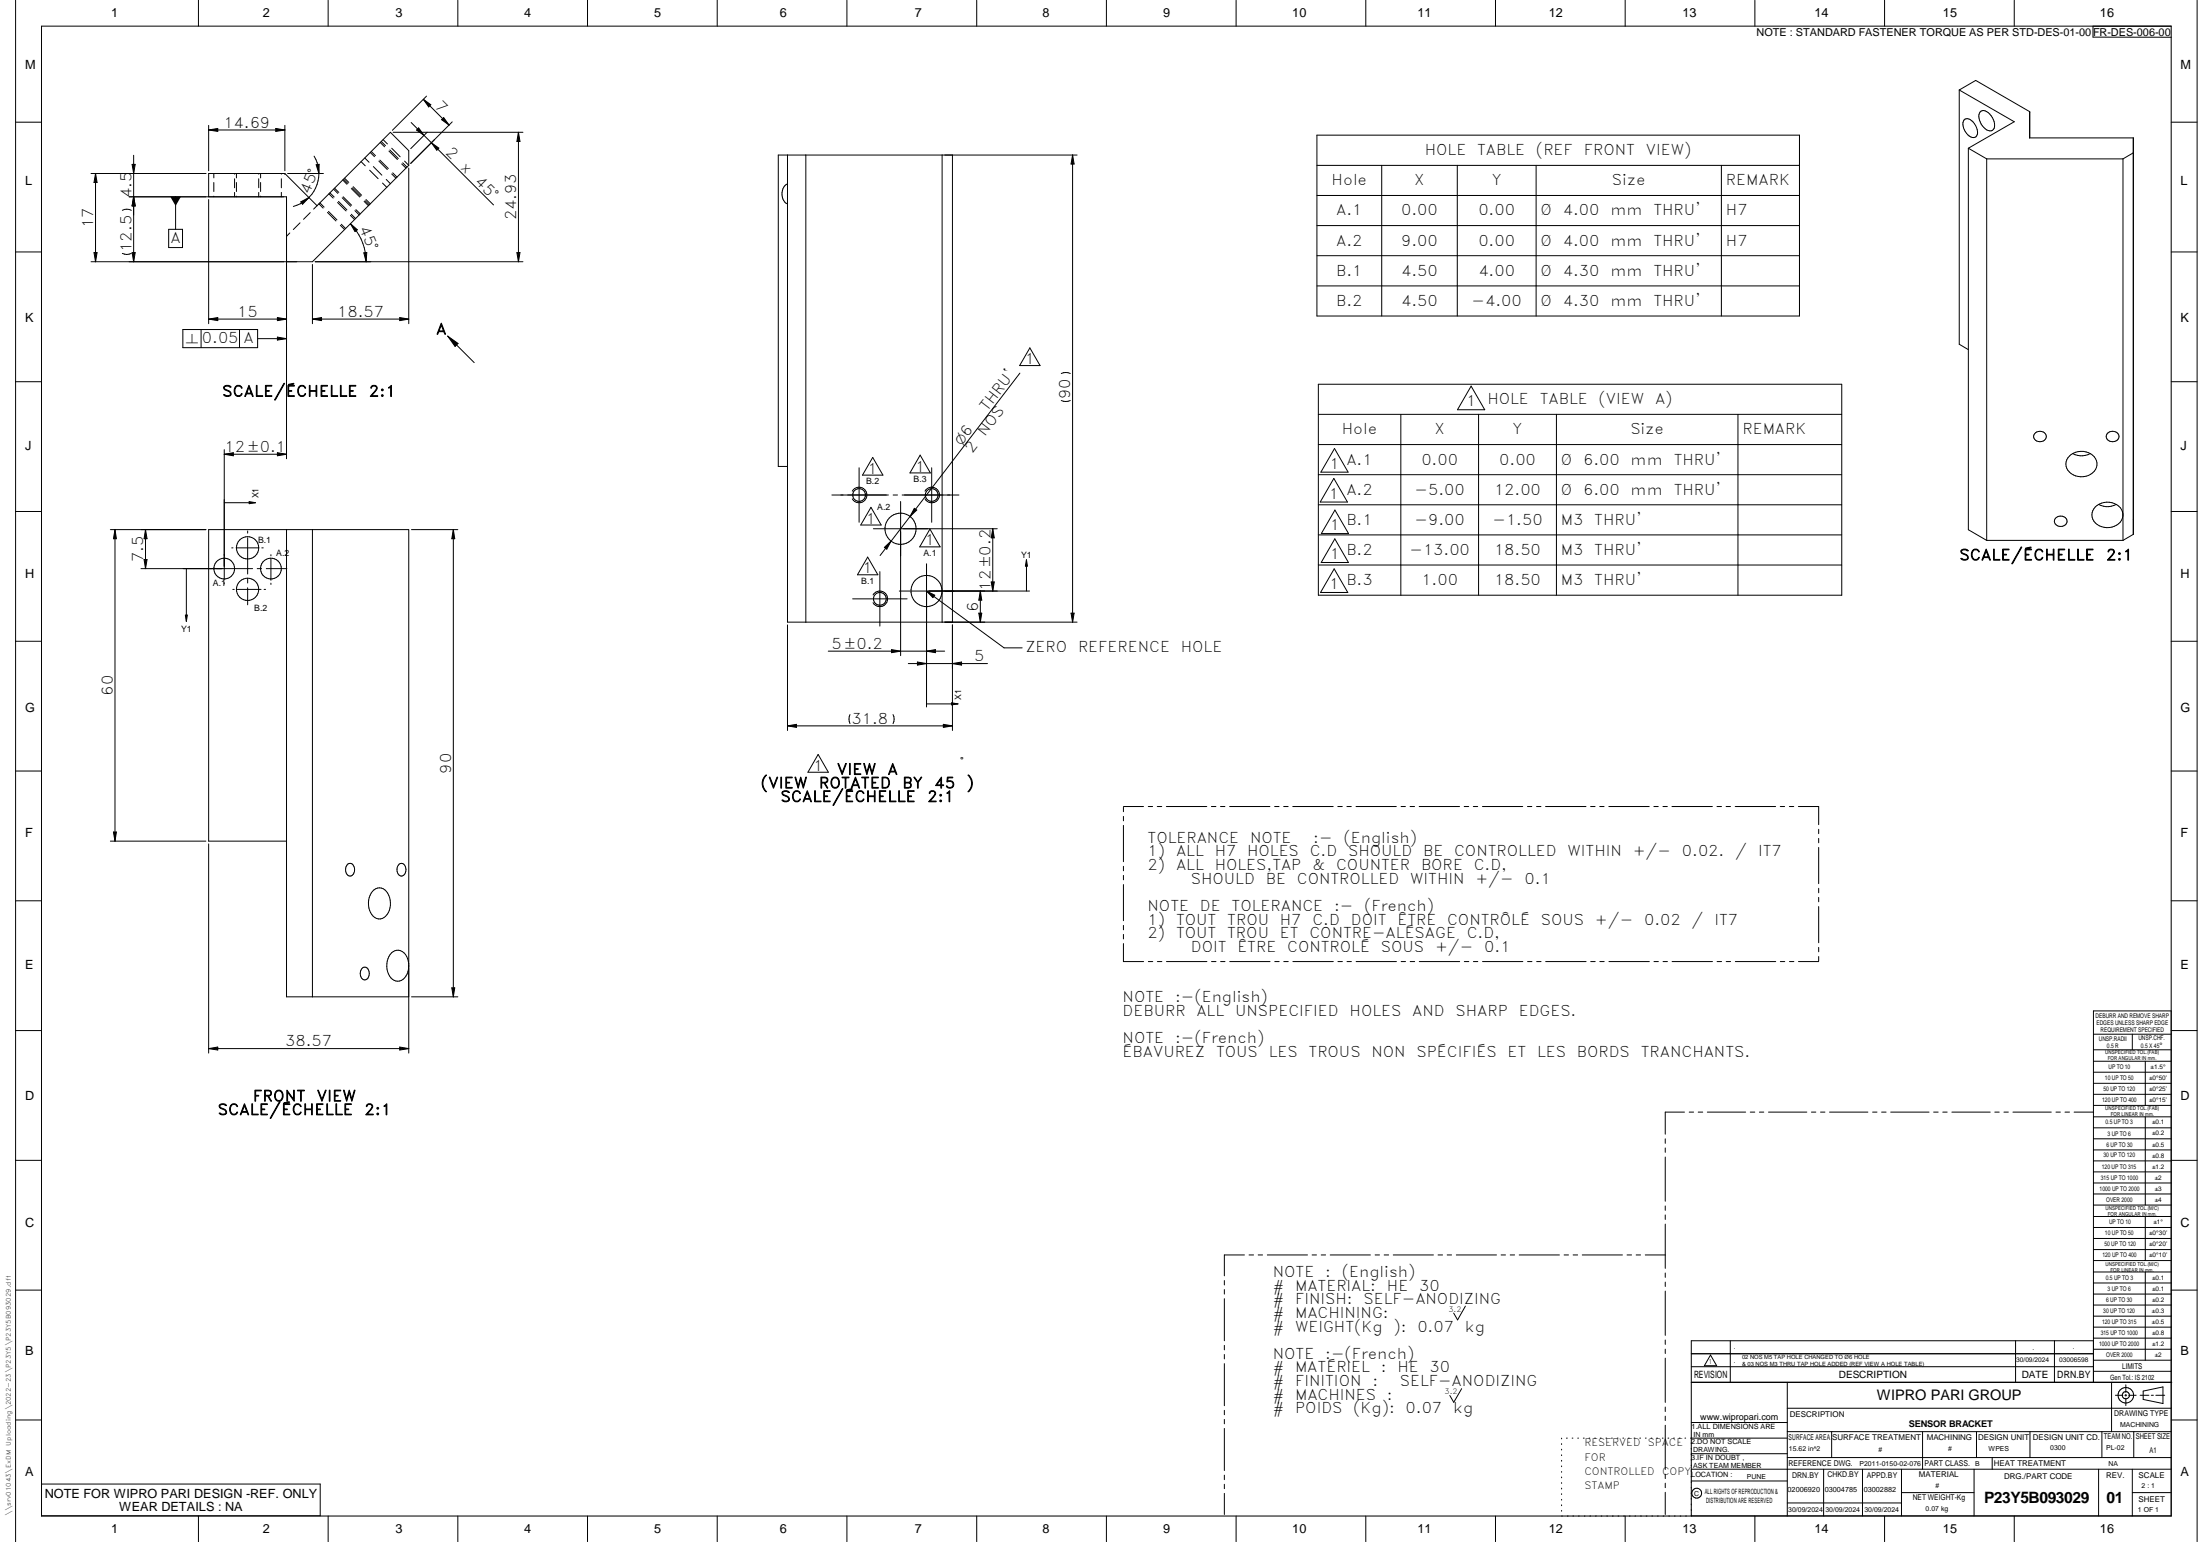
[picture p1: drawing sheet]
<svg xmlns="http://www.w3.org/2000/svg" width="848mm" height="594mm" viewBox="0 0 848 594" stroke-linecap="round" stroke-linejoin="round" font-family="sans-serif">
<g fill="none" stroke="#000" stroke-width=".39">
<path d="M6 .1v593.9M16 10.1h821v574h-821zM76.5 .1v10M126.5 .1v10M176.5 .1v10M226.5 .1v10M276.5 .1v10M326.5 .1v10M376.5 .1v10M426.5 .1v10M476.5 .1v10M526.5 .1v10"/>
<path d="M576.5 .1v10M626.5 .1v10M676.5 .1v10M726.5 .1v10M776.5 .1v10M806.8 10.1v4.2l30.2 .1M847 .1v593.9M163.2 38.3l9.9 9.9M163.2 38.3l2.9 2-.8 .9zM164.4 37l-13.1 13.2M755.3 34.7l6.3-3.7 20.8 12M755.3 34.7l21.2 12.2-17.7 10.2"/>
<path d="M755.3 34.7v97.9l3.5 2.1M6 47.1h10M51.5 59.8v41M80.4 48.3v17.5M80.4 50.1h29.4M80.4 50.1l3.5-.6v1.1zM106.3 49.5l3.5 .6-3.5 .5zM109.8 48.3v17.5M142.7 58.8l1.7 1.6M143.1 58.4l1.6 1.6M146.6 54.9l1.7 1.7M147 54.5l1.6 1.6"/>
<path d="M147.7 53.8l1.7 1.7M149.9 58.2l3.3 3.3M150.3 57.8l3.2 3.3M151 57.1l3.3 3.3M151.6 51h50M158.5 47.2l31.7 31.8M161.4 49.3l2 2.9-2.8-2.1zM164.7 50.9l-6.4 6.4M166.3 55l2.9 2.1-.8 .8zM171 45.3l2.1 2.9-2.9-2.1zM174.3 46.9l-16 16M199.9 51l.5 3.5h-1.1z"/>
<path d="M199.9 51v49.8M303.6 59.7v180h111.6M310.6 59.7v180M363.2 59.7v180M367.2 59.7v180M413.5 59.7l.6 3.5h-1.2zM413.5 59.7v180M415.2 59.7h-115.2v120h3.6M507.7 52.1h186v69.7h-186zM757.1 46.2a2.31 2.31 0 0 1 3.6 .9 4.7 4.7 0 0 1 1 5.6 3.2 3.2 0 0 1-4.1-2l-.9-2.9zM758.8 57.1l7.1 4.1M758.8 57.1v147l7.1 4.1"/>
<path d="M763.4 43.1a2.88 2.88 0 0 1 4.1 1.5 4.7 4.7 0 0 1 .9 5.3 2.94 2.94 0 0 1-4.2-1.4 4.9 4.9 0 0 1-.8-5.4zM782.4 43h.1M782.4 43v10.1h40v152.8l-4 2.3M822.4 58.9l-4 2.3M837 47.1h10M35.1 66.8h44.3M36.8 66.8v34M36.8 66.8l.6 3.5h-1.2zM49.8 75.8h60.6v100.9M50.9 63.3h1.2l-.6 3.5zM51.5 75.8l.6 3.5h-1.2zM67.7 75.8v12.5"/>
<path d="M80.4 76.9v47.8M82.4 66.8v1.7M82.4 70.3v3.5M82.4 75.6v.2M90.4 66.8v.3M90.4 68.9v3.4M90.4 74.1v1.7M91.1 66.8v1.7M91.1 70.3v3.5M91.1 75.6v.2M99.7 66.8v.3M99.7 68.9v3.4"/>
<path d="M99.7 74.1v1.7M100.5 66.8v1.7M100.5 70.3v3.5M100.5 75.6v.2M108.5 66.8v.3M108.5 68.9v3.4M108.5 74.1v1.7M109.8 66.8h.1M109.8 66.8h-29.4v9M109.8 66.8l12.4 12.4M110.9 66.8h13.8M116 77.8l3.1-1.7-2.5 2.6z"/>
<path d="M121.1 60.2a12.8 12.8 0 0 1 1.8 6.6M121.9 63.5l1.1-.2-.1 3.5zM122.9 66.8a13.1 13.1 0 0 1-9.8 12.7M122.9 78.5l1.6 1.7M123.3 78.1l1.6 1.7M126.8 74.7l1.6 1.6M127.2 74.3l1.6 1.6M128.6 72.9l1.6 1.6M129 72.5l1.6 1.6M130.1 78l3.3 3.3M130.5 77.6l3.2 3.3M131.9 76.2l3.3 3.3"/>
<path d="M132.1 69.3l1.6 1.7M132.3 75.8l3.3 3.3M132.5 69l1.6 1.7M132.8 68.7l1.7 1.6M135.4 72.6l3.3 3.3M135.8 72.3l3.3 3.3M136.1 71.9l3.3 3.3M139.2 62.3l1.6 1.6M140.4 77.6l1.6 1.6M140.6 60.9l1.7 1.6M140.7 77.3l1.7 1.6M141.1 76.9l1.6 1.6"/>
<path d="M142.5 65.6l3.3 3.2M143.9 64.2l3.3 3.3M146.1 62.1l3.2 3.2M146.4 61.7l3.3 3.2M147.4 70.5l1.7 1.7M148.9 69.1l1.6 1.7M151 67l1.6 1.6M151.4 66.6l1.6 1.6M154.9 63.2l1.6 1.6M155.2 62.7l1.7 1.7M156 62.1l1.6 1.6M157.6 64.7v60"/>
<path d="M157.6 63.7v-5.7l-7.1-7-29.6 29.6M157.6 63.7l-37.2 37.1h-85.3M303.6 70.8a4.6 4.6 0 0 0 0 7.8M507.7 63.7h186M507.7 75.3h186M532.6 63.7v58.1M561.8 63.7v58.1M592.2 63.7v58.1M663.6 63.7v58.1M765.9 61.2v147M765.9 61.2h52.5M818.4 61.2v147"/>
<path d="M6 97.1h10M36.2 97.3h1.2l-.6 3.5zM47.2 97.6a3.8 3.8 0 0 0 3.4 0M50.6 81a3.8 3.8 0 0 0-3.4 0M50.9 97.3h1.2l-.6 3.5zM65 88.3h5.4v7.1h-5.4zM111.7 89.7l-1.3 1.4M115.7 85.9l-2.6 2.5M119.6 81.9l-2.6 2.6M126.2 81.8l3.3 3.3M126.6 81.4l3.3 3.3M131.2 86.8l1.6 1.6"/>
<path d="M131.6 86.4l1.6 1.7M135.1 86.2l2.7 2.3-.9 .7zM135.1 86.2a20.8 20.8 0 0 1 6 14.6M135.1 83l1.6 1.6M135.4 82.5l1.7 1.7M136.8 81.2l1.7 1.6M137.2 80.8l1.7 1.6M140.3 97.4l1.1-.1-.3 3.5zM199.3 97.3h1.1l-.5 3.5zM507.7 86.9h186M507.7 98.5h186M837 97.1h10"/>
<path d="M120.4 101.9v22.8M121.5 100.8h80.1M507.7 110.2h186M70.5 127h28.8v6.9h-28.8zM77.5 127v6.9M80.4 122.9h30M80.4 122.9l3.5-.6v1.2zM92.3 127v6.9M99.3 130.5h11.1M106.9 122.3l3.5 .6-3.5 .6zM106.9 129.9l3.5 .6-3.5 .5zM120.4 122.9l3.6-.6v1.2z"/>
<path d="M120.4 122.9h37.2M154.1 122.3l3.5 .6-3.5 .6zM172.6 129.5l4 2.8-1.2 1.2zM172.6 129.5l10.2 10.2M397 134l3.9 6.8h-7.8zM6 147.1h10M393.1 143.8l-53.8 70.2M409.1 143.9a4.1 4.1 0 0 1 3.5 0M409.1 154.3a4.1 4.1 0 0 0 3.5 0M508.2 159.6h201.8M508.2 148h201.8v81.3h-201.8zM540 159.6v69.7"/>
<path d="M567.1 148.8l5.2 9.1h-10.5zM570 159.6v69.7M600 159.6v69.7M670 159.6v69.7M837 147.1h10M86.4 173.2v50.2M86.4 175h24M86.4 175l3.6-.6v1.2zM106.9 174.4l3.5 .6-3.5 .6zM336.4 176.2l4 6.8h-7.9zM354.7 175.3l3.9 6.9h-7.8zM508.2 171.3h201.8"/>
<path d="M514.4 172.8l5.3 9.1h-10.5zM784.6 166.8a2.42 2.42 0 0 1 2.8-.5 2.42 2.42 0 0 1 1.4 2.4 2.47 2.47 0 0 1-2.9 1.4 2.47 2.47 0 0 1-1.9-2.5zM797.7 175.7a6.5 6.5 0 0 1 10.5 1.8 5.5 5.5 0 0 1-7.1 6.1 4.6 4.6 0 0 1-4.3-2.8 4.6 4.6 0 0 1 .9-5.1zM799 174.8l.9 .4a7.1 7.1 0 0 0 5.9-.4M812.6 166.8a2.44 2.44 0 0 1 2.8-.5 2.44 2.44 0 0 1 1.4 2.4 2.49 2.49 0 0 1-2.9 1.5 2.49 2.49 0 0 1-1.9-2.6zM6 197.1h10M86.4 193.7h12.1M96.1 193.3l2.4 .4-2.4 .4zM328.5 189.2a3 3 0 0 1 4.6-.8 3 3 0 0 1 0 4.6 3 3 0 0 1-4.6-.8M331.2 180.2v21M335.7 195.5l4 6.8h-7.9zM342.5 190.7h-21.8"/>
<path d="M344.3 190.7h1.7M347.2 193.2v59.4M347.8 190.7h21.9M352.5 195.8l.9 .7-2.6 2.5zM356.6 189.2a2.99 2.99 0 0 1 4.5-.8 2.99 2.99 0 0 1 0 4.6 2.99 2.99 0 0 1-4.5-.8M359.2 180.2v21M508.2 182.9h201.8M508.2 194.5h201.8M514.2 184.3l5.2 9.1h-10.5zM514.6 196.5l5.3 9.1h-10.5zM792.6 199.4a2.44 2.44 0 0 1 2.8-.4 2.44 2.44 0 0 1 1.4 2.3 2.46 2.46 0 0 1-2.8 1.5 2.46 2.46 0 0 1-2-2.5zM807.7 195.3a6.6 6.6 0 0 1 10.5 1.8 5.4 5.4 0 0 1-7.1 6.1 4.7 4.7 0 0 1-4.2-2.9 4.7 4.7 0 0 1 .8-5z"/>
<path d="M809 194.4l.9 .3a6.9 6.9 0 0 0 5.9-.3M837 197.1h10M42.5 204h36.9M44.3 204v120.1M44.3 204l.6 3.6h-1.2zM54.4 219.1h43M55.5 215.6h1.2l-.6 3.5zM56.1 204v15.1M56.1 204l.6 3.6h-1.2zM71.8 219.1v20.3M89.3 211.1h.5M91 211.1h8.8"/>
<path d="M95.5 204.6v.8M95.5 207.2v13.9M99.1 219.1h1.7M100.9 211.1h.6M102.7 219.1h7.9M104.4 213.7v.5M104.4 215.3v8.3M110.4 204v180h47.2M120.4 204v180M158.6 204h17.9M174.8 204l.5 3.6h-1.1zM174.8 204v180"/>
<path d="M334.5 214.6l3.9 6.8h-7.9zM336.7 203.7h47.7M340.9 210.9l2.6-2.5-1.7 3.2zM357.2 217.2v55.2M358.5 203.8l3.9 6.9h-7.9zM382.7 203.7l.6 3.5h-1.2zM382.7 203.7v24M395.7 215.7l.4 2.4h-.8zM395.7 215.7v12M508.2 206.1h201.8M508.2 217.7h201.8M514.3 219.2l5.3 9.1h-10.5z"/>
<path d="M514.6 207.6l5.2 9.1h-10.5zM765.9 208.2h52.5M71.5 237h.7l-.4 2.4zM86.4 224.5v.5M89.7 227.1h.6M91.5 227.1h9.1M95.5 222.9v1.7M95.5 226.4v6.6M101.8 227.1h.6M104.4 224.7v.5M328.7 230.7h21M336.5 229.2a3 3 0 0 1 4.6-.8 3 3 0 0 1 0 4.6 3 3 0 0 1-4.6-.8"/>
<path d="M339.2 220.2v21M346.7 227.7h50.2M357.2 227.7l29.9 21.9h6.9M357.2 227.7l3.1 1.6-.7 1zM377.3 236.2h1.2l-.6 3.5zM377.9 227.7l.6 3.5h-1.2zM377.9 227.7v12M382.1 224.2h1.2l-.6 3.5zM412.9 236.2h1.2l-.6 3.5zM6 247.1h10M303.6 240.7v40.7M319.3 250.9h44.9"/>
<path d="M343.7 250.3l3.5 .6-3.5 .6zM350.1 255.7h30.6M353.7 255.1l3.5 .6-3.5 .5zM357.2 250.9l3.4-.6v1.2zM367.2 255.7l3.5-.6v1.1zM367.2 240.7v40.7M837 247.1h10M303.6 279.7l3.4-.6v1.1zM303.6 279.7h63.6M327.7 275.3a4.2 4.2 0 0 0 0 3.5M344.3 275.3a3.9 3.9 0 0 1 0 3.5M357.2 271.2h12.1"/>
<path d="M363.6 279.1l3.6 .6-3.6 .5zM366.9 270.8l2.4 .4-2.4 .4zM6 297.1h10M315.4 290.7l3.9 6.8h-7.9zM837 297.1h10M433.1 311v1.7M433.1 314.5v1.7M433.1 318v14M433.1 310.7h7.7M442.6 310.7h1.7M446.1 310.7h1.7M449.6 310.7h15.6"/>
<path d="M467 310.7h1.7M470.5 310.7h1.7M474 310.7h15.5M491.4 310.7h1.7M494.8 310.7h1.8M498.3 310.7h15.6M515.7 310.7h1.7M519.2 310.7h1.7M522.7 310.7h15.6M540.1 310.7h1.7M543.6 310.7h1.7M547.1 310.7h15.6"/>
<path d="M564.4 310.7h1.8M567.9 310.7h1.7M571.5 310.7h15.5M588.8 310.7h1.7M592.3 310.7h1.7M595.8 310.7h15.6M613.2 310.7h1.7M616.7 310.7h1.7M620.2 310.7h15.6M637.5 310.7h1.7M641.1 310.7h1.6M644.5 310.7h15.6"/>
<path d="M661.9 310.7h1.7M665.4 310.7h1.7M668.9 310.7h15.6M686.3 310.7h1.7M689.8 310.7h1.7M693.3 310.7h7.8v7M701.1 319.5v1.7M42.5 324.1h36.9M43.7 320.5h1.2l-.6 3.6zM80.4 325.1v80.6M110.4 324.1h-30v-120.1h77.2v201.7M134.1 332.9a1.84 1.84 0 0 1 2 .2 1.84 1.84 0 0 1 .6 2 1.76 1.76 0 0 1-.8 2 1.76 1.76 0 0 1-2.2-.3l-.4-1.1v-1.3z"/>
<path d="M153.9 332.9a1.84 1.84 0 0 1 2 .2 1.84 1.84 0 0 1 .6 2 1.76 1.76 0 0 1-.8 2 1.76 1.76 0 0 1-2.2-.3l-.4-1.1v-1.3zM433.1 333.8v1.7M433.1 337.3v1.7M701.1 323v1.7M701.1 326.5v13.9M6 347h10M143.6 343.4a3.6 3.6 0 0 1 3.6-1.2 3.6 3.6 0 0 1 2.7 2.7 6.9 6.9 0 0 1-2.6 9 3.9 3.9 0 0 1-4.8-3.1 7.7 7.7 0 0 1 1.1-7.4zM433.1 340.8v13.9M433.1 356.5v1.7M701.1 342.2v1.8M701.1 345.7v1.7M701.1 349.3v13.9"/>
<path d="M837 347h10M139.7 372.9a1.84 1.84 0 0 1 2.1 .2 1.84 1.84 0 0 1 .6 2 1.78 1.78 0 0 1-.8 2 1.78 1.78 0 0 1-2.2-.3l-.5-1.7 .2-1.3zM157.6 371.3a4.9 4.9 0 0 0-4.6-5.2 6 6 0 0 0-3.8 7.2 4.6 4.6 0 0 0 4.9 4.7 5.7 5.7 0 0 0 3.5-5.7M433.1 363.5v7h7.8M433.1 360v1.7M442.7 370.5h1.7M446.2 370.5h1.7M449.7 370.5h15.5M467 370.5h1.8M470.5 370.5h1.7M474 370.5h15.6M491.4 370.5h1.7"/>
<path d="M494.9 370.5h1.7M498.4 370.5h15.6M515.7 370.5h1.8M519.3 370.5h1.7M522.8 370.5h15.5M540.1 370.5h1.7M543.6 370.5h1.7M547.1 370.5h15.6M564.5 370.5h1.7M568 370.5h1.7M571.5 370.5h15.5M588.9 370.5h1.6"/>
<path d="M592.4 370.5h1.7M595.8 370.5h15.6M613.2 370.5h1.7M616.7 370.5h1.7M620.2 370.5h15.6M637.6 370.5h1.7M641.1 370.5h1.7M644.6 370.5h15.5M661.9 370.5h1.8M665.4 370.5h1.7M669 370.5h15.5M686.3 370.5h1.7"/>
<path d="M689.8 370.5h1.7M693.3 370.5h7.8M701.1 365v1.7M701.1 368.5v1.7M6 397h10M158.6 384h17.9M174.2 380.6h1.1l-.5 3.4zM807 398.4h30M822 398.4v6.1M837 397h10M837 389.5h-30v143.1M80.4 404l3.5-.6v1.1z"/>
<path d="M80.4 404h77.2M154.1 403.4l3.5 .6-3.5 .5zM807 404.5h30M807 408.9h30M807 413.1h30M807 417.4h30M827 408.9v17M641.9 438.7v1.8M649.4 428.5h-7.5v8.5M651.2 428.5h1.7M654.6 428.5h1.8M658.2 428.5h14.7"/>
<path d="M674.7 428.5h1.7M678.2 428.5h1.7M681.7 428.5h14.8M698.3 428.5h1.7M701.8 428.5h1.7M705.3 428.5h14.7M721.9 428.5h1.7M725.3 428.5h1.8M728.9 428.5h14.7M745.4 428.5h1.7M748.9 428.5h1.7M752.4 428.5h14.8"/>
<path d="M769 428.5h1.7M772.5 428.5h1.7M776 428.5h14.7M792.6 428.5h1.7M796 428.5h1.8M799.5 428.5h7.4M807 421.6h30M807 425.9h30M807 430.3h30M807 434.5h30M807 438.7h30M827 430.3v34"/>
<path d="M6 447h10M641.9 442.3v1.6M641.9 445.8v17M807 443h30M807 447.3h30M807 451.5h30M807 455.8h30M807 460h30M837 447h10M641.9 464.6v1.7M641.9 468.1v1.7M641.9 471.6v17.1"/>
<path d="M807 464.3h30M807 468.7h30M807 472.9h30M807 477.1h30M827 468.7v16.9M6 497h10M472 493.4v1.6M472 496.8v1.8M479.7 483.5h-7.7v8M481.5 483.5h1.7M485 483.5h1.7M488.5 483.5h15.5"/>
<path d="M505.8 483.5h1.7M509.3 483.5h1.7M512.8 483.5h15.5M530.1 483.5h1.7M533.6 483.5h1.7M537.1 483.5h15.5M554.4 483.5h1.7M557.9 483.5h1.7M561.4 483.5h15.5M578.7 483.5h1.6M582.2 483.5h1.7M585.6 483.5h15.5"/>
<path d="M603 483.5h1.6M606.4 483.5h1.8M609.9 483.5h15.5M627.2 483.5h1.7M630.7 483.5h1.7M634.2 483.5h7.7M641.9 490.4v1.7M641.9 493.9v1.7M641.9 497.4v17.1M807 481.4h30M807 485.6h30M807 490.1h30"/>
<path d="M807 494.3h30M807 498.6h30M827 490.1v33.9M837 497h10M472 500.3v16.3M472 518.3v1.8M564.9 503.2l-3 5.3-1.5-2.6M641.9 516.3v1.6M641.9 519.8v1.7M667 516.6v16M777 516.6v16M792 516.6v16"/>
<path d="M807 502.8h30M807 507.1h30M807 511.3h30M807 515.5h30M807 519.8h30M807 516.6h-155v67.5M472 521.8v1.7M472 525.4v16.2M563.5 535l-3.1 5.3-1.5-2.7M641.9 523.2v17.1M652 532.6h185.2M652 521.5h155"/>
<path d="M652 526.5h155M659.4 522.1l2.4 4.1h-4.8zM689 532.6v51.4M807 524h30M807 528.3h30M814 532.6v19M815.5 537.5h2.8M819.1 537.5h.7M819.5 533.5v2.9M819.5 537.2v.7M819.5 538.7v2.8M820.6 537.5h2.9"/>
<path d="M825 537.5h3.4M826.2 535.9l7.6-1.6v6.4l-7.6-1.5zM829.3 537.5h.8M831 537.5h3.5M6 547.1h10M472 543.3v1.7M472 546.9v1.7M472 550.3v16.2M602 554.1v.3M602 556.2v.3M602 558.3v.3M603.8 554.1h.4"/>
<path d="M606 554.1h.3M608.2 554.1h.3M610.4 554.1h.3M612.6 554.1h.3M614.7 554.1h.3M616.9 554.1h.3M619.1 554.1h.3M621.2 554.1h.3M623.4 554.1h.3M625.6 554.1h.3M627.8 554.1h.3M629.9 554.1h.4"/>
<path d="M632.1 554.1h.3M634.3 554.1h.3M636.5 554.1h.3M638.6 554.1h.3M640.8 554.1h.3M641.9 542.1v1.7M641.9 545.6v1.7M641.9 549.1v17M643 554.1h.3M645.2 554.1h.3M647.3 554.1h.4M649.5 554.1h.3"/>
<path d="M652 548h37M689 542.5h148M689 551.6h148M689 554.1h-37.3M706.1 551.6v10M741.1 551.6v14.4M761.9 551.6v10M782.5 551.6v10M810.3 551.6v10M822.5 551.6v10M837 547.1h10M16 571.8h107.4v12.2h-107.4"/>
<path d="M472 568.3v1.8M472 571.8v1.7M472 575.4v8.1M602 560.5v.3M602 562.6v.3M602 564.8v.3M602 566.9v.3M602 569v.3M602 571.2v.3M602 573.3v.4M602 575.5v.3M602 577.6v.3"/>
<path d="M602 579.8v.3M641.9 567.9v1.7M641.9 571.4v1.8M641.9 574.9v8.6M652 570.6h37M652 560.1h37M689 561.6h148M689 579h44M703 566v18M718 566v18M733 575.1h28M733 566v18"/>
<path d="M761 566v18M768 561.6v4.4M809 566v18M822 566v18M822 575.1h15M837 566h-185M76.5 584.1v9.9M126.5 584.1v9.9M176.5 584.1v9.9M226.5 584.1v9.9M276.5 584.1v9.9M326.5 584.1v9.9"/>
<path d="M376.5 584.1v9.9M426.5 584.1v9.9M476.5 584.1v9.9M526.5 584.1v9.9M576.5 584.1v9.9M602 581.9v.3M626.5 584.1v9.9M652 584h185M676.5 584.1v9.9M726.5 584.1v9.9M776.5 584.1v9.9"/>
<circle cx="331.2" cy="190.7" r="2.45"/>
<circle cx="359.2" cy="190.7" r="2.45"/>
<circle cx="86.4" cy="219.1" r="4"/>
<circle cx="95.4" cy="211.1" r="4.3"/>
<circle cx="104.4" cy="219.1" r="4"/>
<circle cx="347.1" cy="203.7" r="6"/>
<circle cx="95.4" cy="227" r="4.3"/>
<circle cx="339.2" cy="230.7" r="2.46"/>
<circle cx="357.2" cy="227.7" r="6"/>
<circle cx="819.5" cy="537.5" r="2.99"/>
<circle cx="819.5" cy="537.5" r="1.39"/>
<circle cx="654.1" cy="575.3" r="1.9"/>
</g>
<g fill="#000">
<path d="M80.4 50.1l3.5-.6v1.1zM106.3 49.5l3.5 .6-3.5 .5zM161.4 49.3l2 2.9-2.8-2.1zM163.2 38.3l2.9 2-.8 .9zM166.3 55l2.9 2.1-.8 .8zM171 45.3l2.1 2.9-2.9-2.1zM199.9 51l.5 3.5h-1.1zM36.8 66.8l.6 3.5h-1.2zM50.9 63.3h1.2l-.6 3.5zM51.5 75.8l.6 3.5h-1.2zM65.7 75.8h4l-2 3.5zM116 77.8l3.1-1.7-2.5 2.6z"/>
<path d="M121.9 63.5l1.1-.2-.1 3.5zM413.5 59.7l.6 3.5h-1.2zM36.2 97.3h1.2l-.6 3.5zM50.9 97.3h1.2l-.6 3.5zM135.1 86.2l2.7 2.3-.9 .7zM140.3 97.4l1.1-.1-.3 3.5zM199.3 97.3h1.1l-.5 3.5zM80.4 122.9l3.5-.6v1.2zM106.9 122.3l3.5 .6-3.5 .6zM106.9 129.9l3.5 .6-3.5 .5zM120.4 122.9l3.6-.6v1.2zM154.1 122.3l3.5 .6-3.5 .6z"/>
<path d="M172.6 129.5l4 2.8-1.2 1.2zM86.4 175l3.6-.6v1.2zM106.9 174.4l3.5 .6-3.5 .6zM96.1 193.3l2.4 .4-2.4 .4zM352.5 195.8l.9 .7-2.6 2.5zM44.3 204l.6 3.6h-1.2zM56.1 204l.6 3.6h-1.2zM55.5 215.6h1.2l-.6 3.5zM174.8 204l.5 3.6h-1.1zM340.9 210.9l2.6-2.5-1.7 3.2zM382.7 203.7l.6 3.5h-1.2zM395.7 215.7l.4 2.4h-.8z"/>
<path d="M71.5 237h.7l-.4 2.4zM357.2 227.7l3.1 1.6-.7 1zM377.3 236.2h1.2l-.6 3.5zM377.9 227.7l.6 3.5h-1.2zM382.1 224.2h1.2l-.6 3.5zM412.9 236.2h1.2l-.6 3.5zM343.7 250.3l3.5 .6-3.5 .6zM353.7 255.1l3.5 .6-3.5 .5zM357.2 250.9l3.4-.6v1.2zM367.2 255.7l3.5-.6v1.1zM366.9 270.8l2.4 .4-2.4 .4zM303.6 279.7l3.4-.6v1.1z"/>
<path d="M363.6 279.1l3.6 .6-3.6 .5zM43.7 320.5h1.2l-.6 3.6zM174.2 380.6h1.1l-.5 3.4zM80.4 404l3.5-.6v1.1zM154.1 403.4l3.5 .6-3.5 .5z"/>
</g>
<g font-size="6">
<text x="764.8" y="578.9">P23Y5B093029</text>
<text x="812.1" y="578.9">01</text>
</g>
<g font-size="5.7">
<text x="167.4" y="41.2" transform="rotate(45 167.4 41.2)">7</text>
<text x="86.1" y="49.2">14.69</text>
<text x="171.5" y="59" transform="rotate(45 171.5 59)">2</text>
<text x="549.2" y="59.8">HOLE</text>
<text x="569.4" y="59.8">TABLE</text>
<text x="592.1" y="59.8">(REF</text>
<text x="610.5" y="59.8">FRONT</text>
<text x="634.5" y="59.8">VIEW)</text>
<text x="177.3" y="64.8" transform="rotate(45 177.3 64.8)">x</text>
<text x="182.8" y="70.3" transform="rotate(45 182.8 70.3)">45°</text>
<text x="513.3" y="71.4">Hole</text>
<text x="545.2" y="71.4">X</text>
<text x="575.1" y="71.4">Y</text>
<text x="621.4" y="71.4">Size</text>
<text x="665.4" y="71.4">REMARK</text>
<text x="50.6" y="76.4" transform="rotate(-90 50.6 76.4)">4.5</text>
<text x="119.2" y="75" transform="rotate(-67 119.2 75)">45°</text>
<text x="515.1" y="83">A.1</text>
<text x="540.1" y="83">0.00</text>
<text x="569.9" y="83">0.00</text>
<text x="593.9" y="83">Ø</text>
<text x="602.5" y="83">4.00</text>
<text x="620.8" y="83">mm</text>
<text x="637.4" y="83">THRU'</text>
<text x="665.4" y="83">H7</text>
<text x="35.9" y="87.8" transform="rotate(-90 35.9 87.8)">17</text>
<text x="138.4" y="87.9" transform="rotate(68 138.4 87.9)">45°</text>
<text x="199" y="84.9" transform="rotate(-90 199 84.9)">24.93</text>
<text x="65.7" y="93.6">A</text>
<text x="515.1" y="94.7">A.2</text>
<text x="540.1" y="94.7">9.00</text>
<text x="569.9" y="94.7">0.00</text>
<text x="593.9" y="94.7">Ø</text>
<text x="602.5" y="94.7">4.00</text>
<text x="620.8" y="94.7">mm</text>
<text x="637.4" y="94.7">THRU'</text>
<text x="665.4" y="94.7">H7</text>
<text x="50.6" y="97" transform="rotate(-90 50.6 97)">12.5</text>
<text x="515.1" y="106.3">B.1</text>
<text x="540.1" y="106.3">4.50</text>
<text x="569.9" y="106.3">4.00</text>
<text x="593.9" y="106.3">Ø</text>
<text x="602.5" y="106.3">4.30</text>
<text x="620.8" y="106.3">mm</text>
<text x="637.4" y="106.3">THRU'</text>
<text x="515.1" y="117.9">B.2</text>
<text x="540.1" y="117.9">4.50</text>
<text x="567.3" y="117.9">-4.00</text>
<text x="593.9" y="117.9">Ø</text>
<text x="602.5" y="117.9">4.30</text>
<text x="620.8" y="117.9">mm</text>
<text x="637.4" y="117.9">THRU'</text>
<text x="91.5" y="122.1">15</text>
<text x="130" y="122.1">18.57</text>
<text x="168.1" y="128.8">A</text>
<text x="77.9" y="132.2">0.05 A</text>
<text x="395" y="140.3">1</text>
<text x="85.6" y="152.7">SCALE/ÉCHELLE</text>
<text x="142.2" y="152.7">2:1</text>
<text x="412.6" y="153.7" transform="rotate(-90 412.6 153.7)">90</text>
<text x="573.4" y="155.8">HOLE</text>
<text x="593.5" y="155.8">TABLE</text>
<text x="616.2" y="155.8">(VIEW</text>
<text x="638" y="155.8">A)</text>
<text x="380.5" y="158.8" transform="rotate(-52 380.5 158.8)">THRU`</text>
<text x="565.1" y="156.5">1</text>
<text x="517.3" y="167.4">Hole</text>
<text x="553" y="167.4">X</text>
<text x="583.1" y="167.4">Y</text>
<text x="628.5" y="167.4">Size</text>
<text x="671.7" y="167.4">REMARK</text>
<text x="373" y="168.6" transform="rotate(-52 373 168.6)">6</text>
<text x="379.7" y="168.5" transform="rotate(-52 379.7 168.5)">NOS</text>
<text x="86.6" y="174.1">12±0.1</text>
<text x="374.7" y="175" transform="rotate(-52 374.7 175)">2</text>
<text x="519" y="179">A.1</text>
<text x="547.9" y="179">0.00</text>
<text x="577.9" y="179">0.00</text>
<text x="601.7" y="179">Ø</text>
<text x="610.3" y="179">6.00</text>
<text x="628.6" y="179">mm</text>
<text x="645.2" y="179">THRU'</text>
<text x="334.5" y="182.5">1</text>
<text x="352.8" y="181.7">1</text>
<text x="512.4" y="180.6">1</text>
<text x="519" y="190.6">A.2</text>
<text x="545.3" y="190.6">-5.00</text>
<text x="575.9" y="190.6">12.00</text>
<text x="601.7" y="190.6">Ø</text>
<text x="610.3" y="190.6">6.00</text>
<text x="628.6" y="190.6">mm</text>
<text x="645.2" y="190.6">THRU'</text>
<text x="512.2" y="192.2">1</text>
<text x="333.8" y="201.8">1</text>
<text x="519" y="202.2">B.1</text>
<text x="545.3" y="202.2">-9.00</text>
<text x="575.4" y="202.2">-1.50</text>
<text x="601.7" y="202.2">M3</text>
<text x="614.6" y="202.2">THRU'</text>
<text x="512.6" y="204.3">1</text>
<text x="356.5" y="210.1">1</text>
<text x="512.6" y="215.4">1</text>
<text x="519" y="213.8">B.2</text>
<text x="543.3" y="213.8">-13.00</text>
<text x="575.9" y="213.8">18.50</text>
<text x="601.7" y="213.8">M3</text>
<text x="614.6" y="213.8">THRU'</text>
<text x="755.3" y="215.8">SCALE/ÉCHELLE</text>
<text x="811.8" y="215.8">2:1</text>
<text x="55.2" y="216.7" transform="rotate(-90 55.2 216.7)">7.5</text>
<text x="332.5" y="220.9">1</text>
<text x="381.8" y="227.6" transform="rotate(-90 381.8 227.6)">12±0.2</text>
<text x="512.3" y="227">1</text>
<text x="519" y="225.4">B.3</text>
<text x="547.9" y="225.4">1.00</text>
<text x="575.9" y="225.4">18.50</text>
<text x="601.7" y="225.4">M3</text>
<text x="614.6" y="225.4">THRU'</text>
<text x="377" y="235.7" transform="rotate(-90 377 235.7)">6</text>
<text x="320.5" y="250">5±0.2</text>
<text x="395.3" y="251.3">ZERO</text>
<text x="415.6" y="251.3">REFERENCE</text>
<text x="455.2" y="251.3">HOLE</text>
<text x="375.5" y="254.8">5</text>
<text x="43.4" y="268" transform="rotate(-90 43.4 268)">60</text>
<text x="328.3" y="278.8">31.8</text>
<text x="173.9" y="298" transform="rotate(-90 173.9 298)">90</text>
<text x="313.4" y="297">1</text>
<text x="322.6" y="298.4">VIEW</text>
<text x="342.1" y="298.4">A</text>
<text x="293.2" y="303.7">(VIEW</text>
<text x="315.7" y="303.7">ROTATED</text>
<text x="347.8" y="303.7">BY</text>
<text x="360.1" y="303.7">45</text>
<text x="372.6" y="303.7">)</text>
<text x="300.9" y="308.9">SCALE/ÉCHELLE</text>
<text x="357.4" y="308.9">2:1</text>
<text x="442.4" y="324.7">TOLERANCE</text>
<text x="442.4" y="329.9">1)</text>
<text x="453.3" y="329.9">ALL</text>
<text x="468.3" y="329.9">H7</text>
<text x="480.8" y="329.9">HOLES</text>
<text x="481.9" y="324.7">NOTE</text>
<text x="504.9" y="329.9">C.D</text>
<text x="506.2" y="324.7">:-</text>
<text x="517.9" y="324.7">(English)</text>
<text x="519.7" y="329.9">SHOULD</text>
<text x="548.6" y="329.9">BE</text>
<text x="560.5" y="329.9">CONTROLLED</text>
<text x="604.2" y="329.9">WITHIN</text>
<text x="629.4" y="329.9">+/-</text>
<text x="648.4" y="329.9">0.02.</text>
<text x="668.9" y="329.9">/</text>
<text x="677.7" y="329.9">IT7</text>
<text x="442.4" y="335.2">2)</text>
<text x="453.3" y="335.2">ALL</text>
<text x="468.3" y="335.2">HOLES,TAP</text>
<text x="505.9" y="335.2">&amp;</text>
<text x="515.1" y="335.2">COUNTER</text>
<text x="547.8" y="335.2">BORE</text>
<text x="568.1" y="335.2">C.D,</text>
<text x="459.1" y="340.4">SHOULD</text>
<text x="487.9" y="340.4">BE</text>
<text x="499.9" y="340.4">CONTROLLED</text>
<text x="543.6" y="340.4">WITHIN</text>
<text x="568.8" y="340.4">+/-</text>
<text x="587.7" y="340.4">0.1</text>
<text x="442.4" y="350.9">NOTE</text>
<text x="462.6" y="350.9">DE</text>
<text x="474.7" y="350.9">TOLERANCE</text>
<text x="514.3" y="350.9">:-</text>
<text x="525.9" y="350.9">(French)</text>
<text x="442.4" y="356.2">1)</text>
<text x="453.3" y="356.2">TOUT</text>
<text x="473.1" y="356.2">TROU</text>
<text x="493.4" y="356.2">H7</text>
<text x="505.9" y="356.2">C.D</text>
<text x="520.7" y="356.2">DOIT</text>
<text x="538.7" y="356.2">ÊTRE</text>
<text x="557.8" y="356.2">CONTRÔLÉ</text>
<text x="594" y="356.2">SOUS</text>
<text x="614.8" y="356.2">+/-</text>
<text x="633.8" y="356.2">0.02</text>
<text x="652.1" y="356.2">/</text>
<text x="660.9" y="356.2">IT7</text>
<text x="442.4" y="361.4">2)</text>
<text x="453.3" y="361.4">TOUT</text>
<text x="473.1" y="361.4">TROU</text>
<text x="493.4" y="361.4">ET</text>
<text x="504.8" y="361.4">CONTRE-ALÉSAGE</text>
<text x="565.4" y="361.4">C.D,</text>
<text x="459.1" y="366.7">DOIT</text>
<text x="477" y="366.7">ÊTRE</text>
<text x="496.2" y="366.7">CONTROLÉ</text>
<text x="532.3" y="366.7">SOUS</text>
<text x="553.2" y="366.7">+/-</text>
<text x="572.2" y="366.7">0.1</text>
<text x="432.8" y="386">NOTE</text>
<text x="453" y="386">:-(English)</text>
<text x="432.8" y="391.3">DEBURR</text>
<text x="461.2" y="391.3">ALL</text>
<text x="476.1" y="391.3">UNSPECIFIED</text>
<text x="520.3" y="391.3">HOLES</text>
<text x="544.4" y="391.3">AND</text>
<text x="561.1" y="391.3">SHARP</text>
<text x="585.5" y="391.3">EDGES.</text>
<text x="432.8" y="401.8">NOTE</text>
<text x="453" y="401.8">:-(French)</text>
<text x="110" y="403.1">38.57</text>
<text x="432.8" y="407">ÉBAVUREZ</text>
<text x="468.8" y="407">TOUS</text>
<text x="489.1" y="407">LES</text>
<text x="504.4" y="407">TROUS</text>
<text x="528.7" y="407">NON</text>
<text x="546" y="407">SPÉCIFIÉS</text>
<text x="581.1" y="407">ET</text>
<text x="592.5" y="407">LES</text>
<text x="607.9" y="407">BORDS</text>
<text x="632.5" y="407">TRANCHANTS.</text>
<text x="97.5" y="424.3">FRONT</text>
<text x="122.1" y="424.3">VIEW</text>
<text x="83.9" y="429.5">SCALE/ÉCHELLE</text>
<text x="140.4" y="429.5">2:1</text>
<text x="490.6" y="492">NOTE</text>
<text x="510.8" y="492">:</text>
<text x="517.3" y="492">(English)</text>
<text x="490.6" y="497.2">#</text>
<text x="499.2" y="497.2">MATERIAL:</text>
<text x="534.7" y="497.2">HE</text>
<text x="547.1" y="497.2">30</text>
<text x="490.6" y="502.5">#</text>
<text x="499.2" y="502.5">FINISH:</text>
<text x="525.6" y="502.5">SELF-ANODIZING</text>
<text x="490.6" y="507.7">#</text>
<text x="499.2" y="507.7">MACHINING:</text>
<text x="490.6" y="513">#</text>
<text x="499.2" y="513">WEIGHT(Kg</text>
<text x="537.2" y="513">):</text>
<text x="546.4" y="513">0.07</text>
<text x="564.7" y="513">kg</text>
<text x="490.6" y="523.5">NOTE</text>
<text x="510.8" y="523.5">:-(French)</text>
<text x="490.6" y="528.7">#</text>
<text x="490.6" y="534">#</text>
<text x="499.2" y="528.7">MATÉRIEL</text>
<text x="499.2" y="534">FINITION</text>
<text x="529" y="534">:</text>
<text x="532.3" y="528.7">:</text>
<text x="538.7" y="528.7">HE</text>
<text x="539.6" y="534">SELF-ANODIZING</text>
<text x="551.1" y="528.7">30</text>
<text x="490.6" y="539.2">#</text>
<text x="499.2" y="539.2">MACHINES</text>
<text x="534.7" y="539.2">:</text>
<text x="490.6" y="544.5">#</text>
<text x="499.2" y="544.5">POIDS</text>
<text x="521.7" y="544.5">(Kg):</text>
<text x="541.9" y="544.5">0.07</text>
<text x="560.1" y="544.5">kg</text>
</g>
<text font-size="5.6" x="723.5" y="539.3">WIPRO PARI GROUP</text>
<g font-size="5.4">
<text x="71.6" y="132.2">n</text>
<text x="370.6" y="171.7" transform="rotate(-53 370.6 171.7)">O</text>
<text x="370.1" y="295.3">v</text>
</g>
<g font-size="4.9">
<text x="42.9" y="6.6">1</text>
<text x="101.3" y="6.7">2</text>
<text x="152.5" y="6.7">3</text>
<text x="202.1" y="6.7">4</text>
<text x="252.1" y="6.7">5</text>
<text x="300.6" y="6.7">6</text>
<text x="352.6" y="6.7">7</text>
<text x="401.9" y="6.7">8</text>
<text x="448.4" y="6.7">9</text>
<text x="498.1" y="6.7">10</text>
<text x="546.4" y="6.7">11</text>
<text x="597" y="6.7">12</text>
<text x="648.5" y="6.6">13</text>
<text x="699.4" y="6.6">14</text>
<text x="749" y="6.7">15</text>
<text x="809.5" y="6.6">16</text>
<text x="9.7" y="26.7">M</text>
<text x="840.6" y="26.7">M</text>
<text x="9.7" y="71.4">L</text>
<text x="840.6" y="71.4">L</text>
<text x="9.7" y="124.2">K</text>
<text x="840.6" y="124.2">K</text>
<text x="9.7" y="173.4">J</text>
<text x="840.6" y="173.4">J</text>
<text x="9.7" y="222.7">H</text>
<text x="840.6" y="222.7">H</text>
<text x="9.7" y="274.3">G</text>
<text x="840.6" y="274.3">G</text>
<text x="9.7" y="322.6">F</text>
<text x="840.6" y="322.6">F</text>
<text x="9.7" y="373.3">E</text>
<text x="840.6" y="373.3">E</text>
<text x="9.7" y="423.8">D</text>
<text x="840.6" y="423.8">D</text>
<text x="9.7" y="472.8">C</text>
<text x="840.6" y="472.8">C</text>
<text x="9.7" y="522.1">B</text>
<text x="840.6" y="522.1">B</text>
<text x="9.7" y="568.7">A</text>
<text x="840.6" y="568.7">A</text>
<text x="17.2" y="577">NOTE FOR WIPRO PARI DESIGN -REF. ONLY</text>
<text x="45.9" y="582.3">WEAR DETAILS : NA</text>
<text x="42.9" y="590.6">1</text>
<text x="101.3" y="590.7">2</text>
<text x="152.5" y="590.7">3</text>
<text x="202.1" y="590.7">4</text>
<text x="252.1" y="590.7">5</text>
<text x="300.6" y="590.7">6</text>
<text x="352.6" y="590.7">7</text>
<text x="401.9" y="590.7">8</text>
<text x="448.4" y="590.7">9</text>
<text x="498.1" y="590.7">10</text>
<text x="546.4" y="590.7">11</text>
<text x="597" y="590.7">12</text>
<text x="648.5" y="590.6">13</text>
<text x="699.4" y="590.5">14</text>
<text x="749" y="590.7">15</text>
<text x="809.5" y="590.5">16</text>
</g>
<text font-size="4.2" x="677.1" y="13.9">NOTE : STANDARD FASTENER TORQUE AS PER STD-DES-01-00FR-DES-006-00</text>
<g font-size="3.9">
<text x="653" y="530.9">REVISION</text>
<text x="708.9" y="530.9">DESCRIPTION</text>
<text x="779.4" y="530.9">DATE</text>
<text x="793.1" y="530.9">DRN.BY</text>
<text x="610.8" y="557.1">RESERVED</text>
<text x="635.2" y="557.1">SPACE</text>
<text x="610.8" y="562.7">FOR</text>
<text x="610.8" y="568.3">CONTROLLED</text>
<text x="640.7" y="568.3">COPY</text>
<text x="610.8" y="573.8">STAMP</text>
</g>
<text font-size="3.6" x="735.9" y="549.8">SENSOR BRACKET</text>
<text font-size="3.5" x="655.4" y="547.1">www.wipropari.com</text>
<g font-size="3.4">
<text x="352.2" y="185.8">B.3</text>
<text x="99.7" y="192" transform="rotate(-90 99.7 192)">X1</text>
<text x="333.9" y="186.6">B.2</text>
<text x="338.2" y="196.6">A.2</text>
<text x="99.5" y="209.1">B.1</text>
<text x="106.5" y="214.2">A.2</text>
<text x="356" y="214.3">A.1</text>
<text x="393.7" y="214.9">Y1</text>
<text x="82.1" y="225.9">A.1</text>
<text x="332" y="225">B.1</text>
<text x="98" y="235.3">B.2</text>
<text x="69.8" y="243.5">Y1</text>
<text x="370.5" y="269.5" transform="rotate(-90 370.5 269.5)">X1</text>
</g>
<g font-size="3.1">
<text x="818.1" y="527.3">LIMITS</text>
<text x="815" y="545.5">DRAWING TYPE</text>
<text x="690" y="546.1">DESCRIPTION</text>
<text x="689.5" y="554.6">SURFACE AREA</text>
<text x="706.2" y="554.6">SURFACE TREATMENT</text>
<text x="742.7" y="554.6">MACHINING</text>
<text x="762.5" y="554.6">DESIGN UNIT</text>
<text x="783.6" y="554.6">DESIGN UNIT CD.</text>
<text x="811" y="554.4">TEAM NO.</text>
<text x="823.3" y="554.5">SHEET SIZE</text>
<text x="828.6" y="559.9">A1</text>
<text x="689.4" y="564.9">REFERENCE DWG.</text>
<text x="690.8" y="569.3">DRN.BY</text>
<text x="704.4" y="569.2">CHKD.BY</text>
<text x="719.6" y="569.3">APPD.BY</text>
<text x="739.7" y="569.1">MATERIAL</text>
<text x="741.8" y="564.7">PART CLASS.</text>
<text x="768.6" y="564.7">HEAT TREATMENT</text>
<text x="772.5" y="569.7">DRG./PART CODE</text>
<text x="811.9" y="569.3">REV.</text>
<text x="824.4" y="569.4">SCALE</text>
<text x="737.3" y="578">NET WEIGHT-Kg</text>
<text x="824.4" y="578.5">SHEET</text>
</g>
<text font-size="3" x="832.4" y="403.9">°</text>
<g font-size="2.8">
<text x="558.3" y="505.4">3.2</text>
<text x="813.4" y="531.5">Gen Tol.: IS 2102</text>
<text x="556.9" y="537.2">3.2</text>
<text x="652.1" y="550.4">1.ALL DIMENSIONS ARE</text>
<text x="652" y="556.4">2.DO NOT SCALE</text>
<text x="652" y="562.5">3.IF IN DOUBT ,</text>
<text x="652" y="569.2">LOCATION :</text>
<text x="657.2" y="575.8">ALL RIGHTS OF REPRODUCTION &amp;</text>
<text x="689.1" y="575">02006920</text>
<text x="703.4" y="574.9">03004785</text>
<text x="718.4" y="575">03002882</text>
<text x="657.7" y="579.2">DISTRIBUTION ARE RESERVED</text>
</g>
<g font-size="2.7">
<text x="817.3" y="549.9">MACHINING</text>
<text x="652.9" y="553.5">IN mm</text>
<text x="652.7" y="559.5">DRAWING.</text>
<text x="689.6" y="559.1">15.62 in^2</text>
<text x="724.1" y="559.2">#</text>
<text x="751" y="559.1">#</text>
<text x="766.6" y="559">WPES</text>
<text x="790.3" y="558.8">0300</text>
<text x="811.9" y="558.8">PL-02</text>
<text x="652.7" y="565.5">ASK TEAM MEMBER</text>
<text x="673.4" y="569.6">PUNE</text>
<text x="716.8" y="564.9">P2011-0150-02-076</text>
<text x="761.4" y="564.9">B</text>
<text x="812.8" y="564.9">NA</text>
<text x="746.1" y="573.2">#</text>
<text x="825.6" y="573.4">2 : 1</text>
<text x="653.1" y="576.3">C</text>
<text x="689.4" y="582.4">30/09/2024</text>
<text x="703.7" y="582.5">30/09/2024</text>
<text x="718.7" y="582.6">30/09/2024</text>
<text x="742.3" y="582.2">0.07 kg</text>
<text x="824.1" y="582.4">1 OF 1</text>
</g>
<g font-size="2.5">
<text x="807.8" y="392">DEBURR AND REMOVE SHARP</text>
<text x="808.2" y="394.8">EDGES UNLESS SHARP EDGE</text>
<text x="809.1" y="400.9">UNSP.RADII</text>
<text x="809.8" y="397.6">REQUIREMENT SPECIFIED</text>
<text x="824.4" y="400.7">UNSP.CHF.</text>
<text x="812.2" y="403.6">0.5 R</text>
<text x="825.3" y="403.9">0.5 X 45</text>
<text x="812.8" y="411.8">UP TO 10</text>
<text x="829.1" y="411.9">±1.5°</text>
<text x="811.4" y="416.1">10 UP TO 50</text>
<text x="828.5" y="416.1">±0°50'</text>
<text x="810.4" y="424.5">120 UP TO 400</text>
<text x="810.9" y="420.3">50 UP TO 120</text>
<text x="828.5" y="424.5">±0°15'</text>
<text x="828.5" y="420.3">±0°25'</text>
<text x="811.7" y="433.2">0.5 UP TO 3</text>
<text x="812.5" y="437.5">3 UP TO 6</text>
<text x="829.6" y="437.4">±0.2</text>
<text x="829.6" y="433.2">±0.1</text>
<text x="812" y="441.7">6 UP TO 30</text>
<text x="829.6" y="441.7">±0.5</text>
<text x="810.9" y="445.9">30 UP TO 120</text>
<text x="829.6" y="446">±0.8</text>
<text x="809.9" y="454.4">315 UP TO 1000</text>
<text x="810.3" y="450.2">120 UP TO 315</text>
<text x="829.6" y="450.2">±1.2</text>
<text x="830.7" y="454.4">±2</text>
<text x="809.4" y="458.7">1000 UP TO 2000</text>
<text x="830.6" y="458.7">±3</text>
<text x="811.9" y="463">OVER 2000</text>
<text x="830.7" y="463">±4</text>
<text x="813.1" y="471.6">UP TO 10</text>
<text x="830.1" y="471.6">±1°</text>
<text x="811.4" y="475.9">10 UP TO 50</text>
<text x="828.5" y="475.9">±0°30'</text>
<text x="810.4" y="484.4">120 UP TO 400</text>
<text x="811.2" y="480.1">50 UP TO 120</text>
<text x="828.5" y="484.4">±0°10'</text>
<text x="828.5" y="480.1">±0°20'</text>
<text x="811.7" y="493">0.5 UP TO 3</text>
<text x="812.4" y="497.2">3 UP TO 6</text>
<text x="829.6" y="497.3">±0.1</text>
<text x="829.6" y="493">±0.1</text>
<text x="811.9" y="501.5">6 UP TO 30</text>
<text x="829.6" y="501.5">±0.2</text>
<text x="810.8" y="505.8">30 UP TO 120</text>
<text x="829.6" y="505.8">±0.3</text>
<text x="809.8" y="514.3">315 UP TO 1000</text>
<text x="810.3" y="510.1">120 UP TO 315</text>
<text x="829.6" y="510">±0.5</text>
<text x="829.6" y="514.3">±0.8</text>
<text x="668.4" y="519.9">.</text>
<text x="783.5" y="520">.</text>
<text x="799.1" y="519.9">.</text>
<text x="809.2" y="518.5">1000 UP TO 2000</text>
<text x="829.6" y="518.5">±1.2</text>
<text x="658.5" y="525.6">1</text>
<text x="668.4" y="524.9">.</text>
<text x="777.2" y="524.8">30/09/2024</text>
<text x="793.8" y="524.8">03006598</text>
<text x="811.9" y="522.8">OVER 2000</text>
<text x="830.6" y="522.7">±2</text>
</g>
<g font-size="2.4">
<text x="4.1" y="556.9" transform="rotate(-90 4.1 556.9)">Uploading\2022-23\P23Y5\P23Y5B093029.dft</text>
<text x="4.1" y="584.1" transform="rotate(-90 4.1 584.1)">\\srv01043\ExDM</text>
</g>
<g font-size="2.2">
<text x="671.5" y="523.7">02 NOS M5 TAP HOLE CHANGED TO Ø6 HOLE</text>
<text x="671.5" y="526.1">&amp; 03 NOS M3 THRU TAP HOLE ADDED (REF VIEW A HOLE TABLE)</text>
</g>
<g font-size="2.1">
<text x="811.5" y="406.1">UNSPECIFIED TOL.(FAB)</text>
<text x="812.5" y="408.5">FOR ANGULAR IN mm.</text>
<text x="811.6" y="427.7">UNSPECIFIED TOL.(FAB)</text>
<text x="813.6" y="430.1">FOR LINEAR IN mm.</text>
<text x="811.7" y="466.1">UNSPECIFIED TOL.(M/C)</text>
<text x="812.5" y="468.5">FOR ANGULAR IN mm.</text>
<text x="811.7" y="487.6">UNSPECIFIED TOL.(M/C)</text>
<text x="813.6" y="489.9">FOR LINEAR IN mm.</text>
</g>
</svg>
